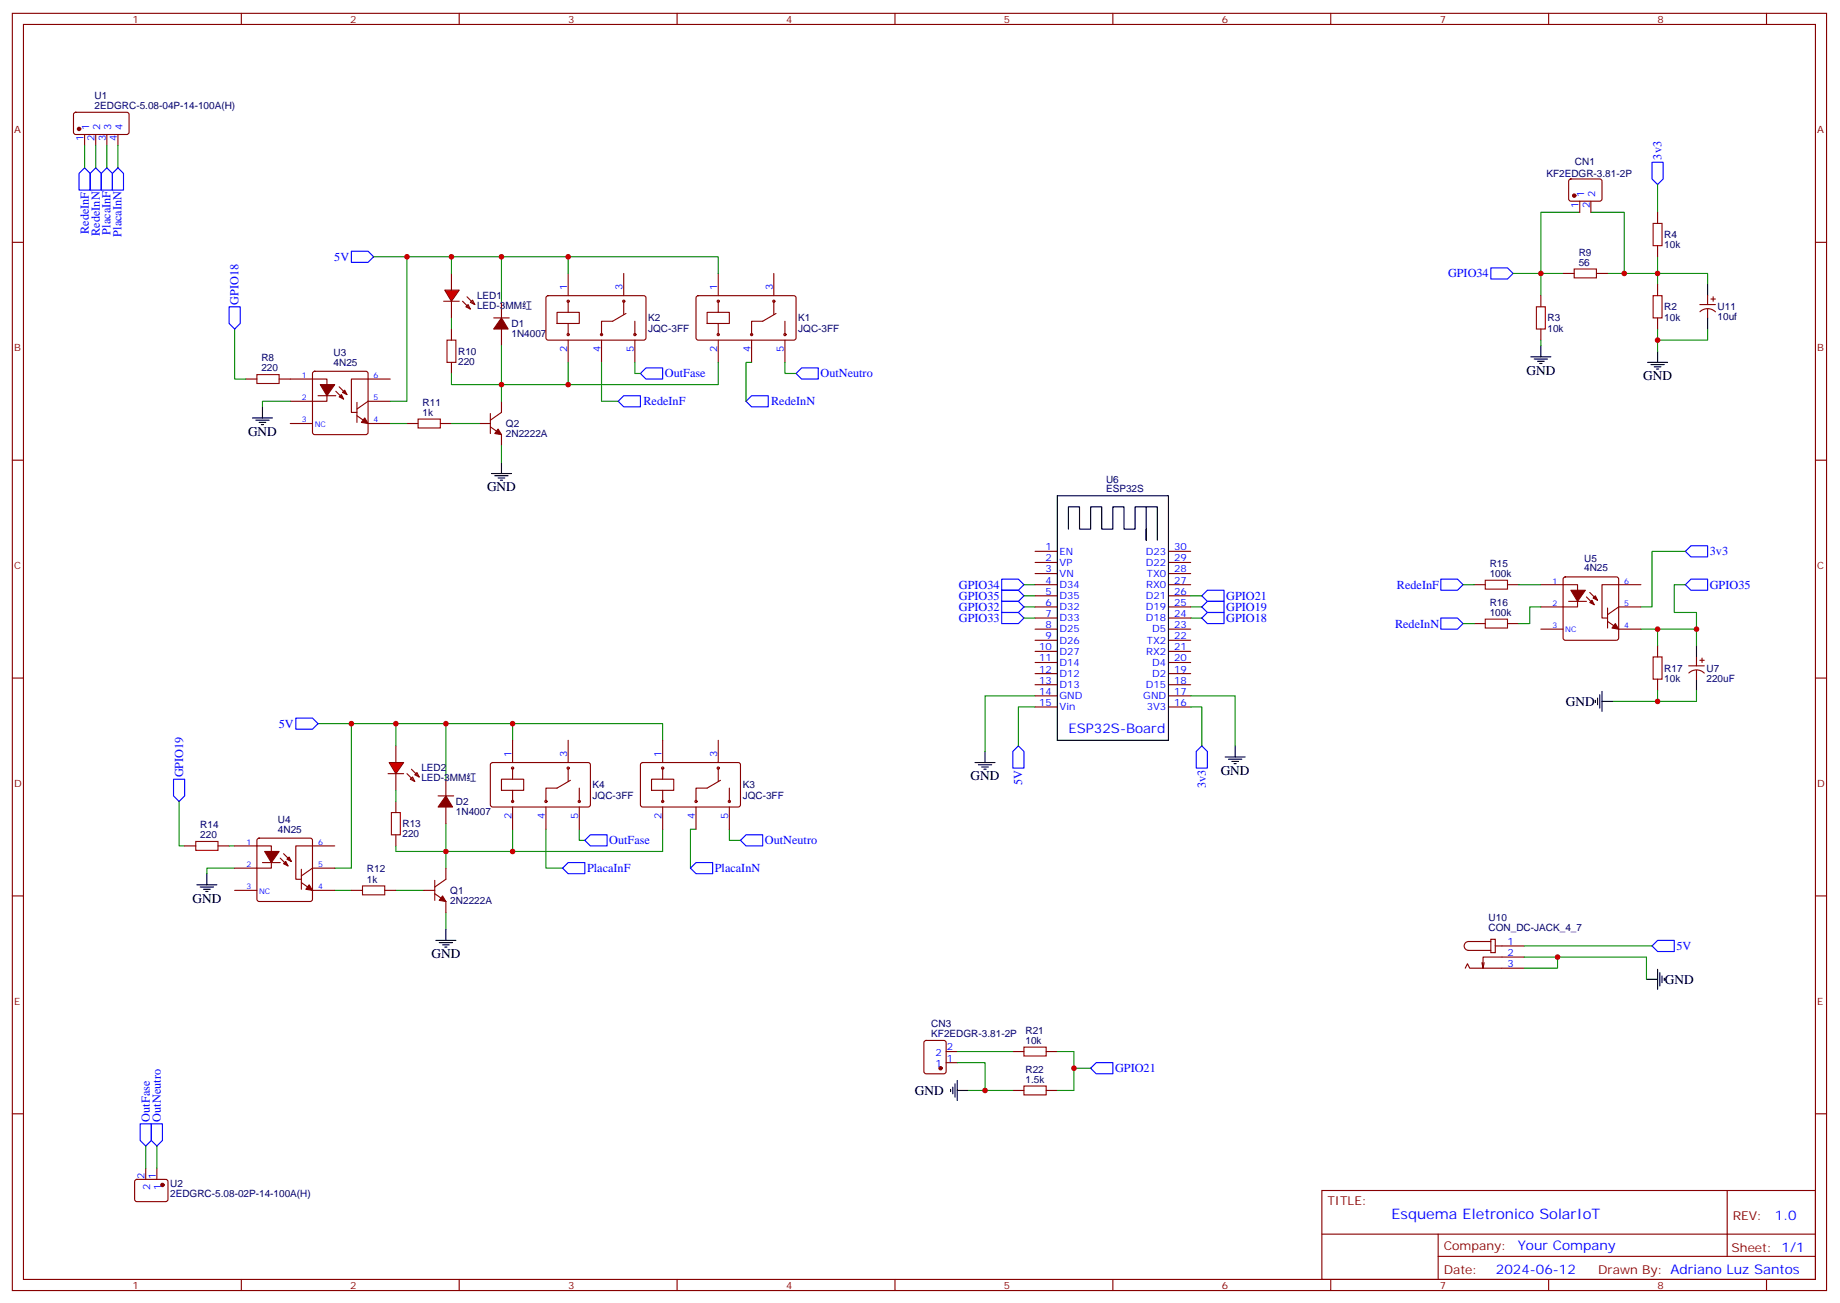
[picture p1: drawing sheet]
<svg xmlns="http://www.w3.org/2000/svg" width="584mm" height="414mm" viewBox="0 0 584 414" stroke-linecap="round" stroke-linejoin="round" font-family="sans-serif">
<g fill="none" stroke="#870000" stroke-width=".35">
<path d="M3.9 4.2h575.7v405.4h-575.7zM7.4 7.8h568.7v398.2h-568.7zM76.6 4.2v3.6M145.7 4.2v3.6M214.9 4.2v3.6M284 4.2v3.6M353.2 4.2v3.6M422.3 4.2v3.6M491.5 4.2v3.6M560.6 4.2v3.6M23.6 35.8l.4-.2 16.5 .1 .5 .6-.1 6-.6 .4-16.6-.1-.4-.6v-5.7zM26.8 42.7v3.5"/>
<path d="M30.4 42.7v3.5M33.9 42.7v3.5M37.4 42.7v3.5M498 57l.5-.2 9.5 .1 .4 .6-.1 5.9-.6 .5-9.5-.1-.4-.7v-5.6zM3.9 76.9h3.5M501.3 63.9v3.5M504.9 63.9v3.5M526 67.4v3.5M526 78v3.5M576.1 76.9h3.5M140.8 95.6h4.9M159.1 95.6v5.3"/>
<path d="M173.5 94l.5-.2 30.6 .1 .4 .6-.1 13-.6 .4h-30.6l-.5-.7v-12.7zM176.8 99.1h7v3.6h-7zM180.3 86.8v7M180.3 95.6v3.5M197.9 86.8v7M197.9 95.6v4.2M198.6 99.5l-4.2 2.5h-3.5v4.2M221.1 94l.5-.2 30.6 .1 .4 .6v13l-.7 .4h-30.6l-.4-.7v-12.7zM224.4 99.1h7.1v3.6h-7.1zM227.9 86.8v7M227.9 95.6v3.5M245.6 86.8v7"/>
<path d="M245.6 95.6v4.2M246.3 99.5l-4.3 2.5h-3.5v4.2M489 93.8v3.6M496 86.8h3.6M506.6 86.8h3.6M526 90.3v3.5M99.4 118l.5-.2h16.2l.5 .2 .2 .5v18.7l-.2 .5-.5 .2h-16.2l-.5-.2-.2-.5v-18.7zM143.3 104.4v3.5M143.3 115v3.5M156.7 100.9h4.9M159.1 104.4v5.3M180.3 102.7v3.5"/>
<path d="M180.3 107.9v7.1M190.9 107.9v7.1M201.5 102v4.2M201.5 107.9v7.1M227.9 102.7v3.5M227.9 107.9v7.1M238.5 107.9v7.1M249.1 102v4.2M249.1 107.9v7.1M489 104.4v3.5M526 100.9v3.5M78 120.3h3.5"/>
<path d="M88.6 120.3h15.2v7.1h-11.7M92.1 134.4h7.1M100.9 125.6h5.7M106.6 124.2l2.4 2.4M107.6 122.8l2.5 2.4M113.3 131.9l3.5 2.5h7.1M113.3 127.7v6.4M123.9 120.3h-12.4v10.6h1.8M123.9 127.4h-7.1l-3.5 2.4M129.2 134.4h3.5M139.7 134.4h3.6M152.1 134.4h3.5"/>
<path d="M155.6 135.5l3.5 2.4v3.6M155.6 131.2v6.4M159.1 127.4v3.5l-3.5 2.4M3.9 146h3.5M576.1 146h3.5M328.5 175h7M328.5 178.5h7M370.8 175h7.1M370.8 178.5h7.1M328.5 182h7M328.5 185.6h7M328.5 189.1h7"/>
<path d="M328.5 192.6h7M328.5 196.1h7M328.5 199.7h7M370.8 182h7.1M370.8 185.6h7.1M370.8 189.1h7.1M370.8 192.6h7.1M370.8 196.1h7.1M370.8 199.7h7.1M467.8 185.6h3.5M467.8 197.9h3.5M478.4 185.6h3.5"/>
<path d="M478.4 197.9h3.5M489 185.6h11.6v7h-11.6M489 199.7h7M496.3 183.3l.4-.2h16.3l.5 .2 .2 .5v18.7l-.3 .5-.4 .2h-16.3l-.5-.2-.2-.5v-18.7zM497.8 190.9h5.6M503.4 189.4l2.5 2.5M504.5 188l2.5 2.5M510.2 197.2l3.5 2.5h7M510.2 193v6.3M520.7 185.6h-12.3v10.5h1.8M520.7 192.6h-7l-3.5 2.5M3.9 215.2h3.5"/>
<path d="M328.5 203.2h7M328.5 206.7h7M328.5 210.3h7M328.5 213.8h7M328.5 217.3h7M370.8 203.2h7.1M370.8 206.7h7.1M370.8 210.3h7.1M370.8 213.8h7.1M370.8 217.3h7.1M526 205v3.5M526 215.5v3.6"/>
<path d="M535.9 211.3h4.9M535.9 213.6a3.5 3.5 0 0 1 5 0M538.4 208.5v2.8M538.4 212.7v2.8M539.4 209.5h1.4M540.1 208.8v1.5M576.1 215.2h3.5M162.7 234.9v7.1M180.3 234.9v7.1M210.3 234.9v7.1M227.9 234.9v7.1M328.5 220.8h7"/>
<path d="M328.5 224.4h7M370.8 220.8h7.1M370.8 224.4h7.1M139 252.6h5M141.5 247.3v5.3M141.5 256.1v5.3M155.8 242.2l.5-.2 30.6 .1 .5 .6-.1 13-.6 .4h-30.7l-.4-.7v-12.7zM159.1 247.3h7.1v3.5h-7.1zM162.7 243.8v3.5M162.7 250.8v3.6M162.7 256.1v7.1M173.2 256.1v7.1"/>
<path d="M180.3 243.8v4.2M181 247.6l-4.2 2.5h-3.6v4.3M183.8 250.1v4.3M183.8 256.1v7.1M203.5 242.2l.4-.2 30.7 .1 .4 .6-.1 13-.6 .4h-30.6l-.5-.7v-12.7zM206.8 247.3h7v3.5h-7zM210.3 243.8v3.5M210.3 250.8v3.6M210.3 256.1v7.1M220.9 256.1v7.1M227.9 243.8v4.2M228.6 247.6l-4.2 2.5h-3.5v4.3"/>
<path d="M231.5 250.1v4.3M231.5 256.1v7.1M58.6 268.5h3.5M69.2 268.5h3.5M74.5 268.5h11.6v7h-11.6M81.8 266.2l.4-.2h16.3l.5 .2 .2 .5v18.7l-.3 .5-.4 .2h-16.3l-.5-.2-.2-.5v-18.7zM83.3 273.8h5.6M88.9 272.3l2.5 2.5M90 270.9l2.5 2.5M95.6 275.9v6.3M106.2 268.5h-12.3v10.5h1.7M106.2 275.5h-7l-3.6 2.5"/>
<path d="M138 279.4v6.3M141.5 275.5v3.5l-3.5 2.5M3.9 284.3h3.5M74.5 282.6h7M95.6 280.1l3.6 2.5h7M111.5 282.6h3.5M122.1 282.6h3.5M134.4 282.6h3.6M138 283.6l3.5 2.5v3.5M473.1 298.1h1.4v4.2h-1.4zM473.1 298.8h-7a1.41 1.41 0 0 0-1.5 1.4 1.41 1.41 0 0 0 1.5 1.4h7M576.1 284.3h3.5"/>
<path d="M465 307.3l.7-1.4 .7 1.4h17.3M471 305.5l-.4 1.8M474.5 300.2h9.2M483.7 303.7h-13.1v3.6l-.3-1.8M293.4 330.4l.5-.2h5.6l.7 .4v9.5l-.4 .6-5.9 .1-.7-.5v-9.4zM300.2 337.3h3.6M300.2 333.7h3.6M321.4 333.7h3.5M332 333.7h3.5M3.9 353.5h3.5M321.4 346.1h3.5M332 346.1h3.5"/>
<path d="M576.1 353.5h3.5M43 374.5l.4-.2 9.5 .1 .4 .6-.1 5.9-.6 .5-9.4-.1-.5-.7v-5.6zM46.2 370.8v3.5M49.8 370.8v3.5M419.5 377.8h156.6v28.2h-156.6zM548.1 377.8v20.9M419.5 391.7h156.5M456.4 398.7h119.6M456.4 391.7v14.1M76.6 406v3.6M145.7 406v3.6M214.9 406v3.6"/>
<path d="M284 406v3.6M353.2 406v3.6M422.3 406v3.6M491.5 406v3.6M560.6 406v3.6"/>
<circle cx="180.3" cy="95.6" r=".35"/>
<circle cx="197.9" cy="95.6" r=".35"/>
<circle cx="227.9" cy="95.6" r=".35"/>
<circle cx="245.6" cy="95.6" r=".35"/>
<circle cx="180.3" cy="106.2" r=".35"/>
<circle cx="190.9" cy="106.2" r=".35"/>
<circle cx="201.5" cy="106.2" r=".35"/>
<circle cx="227.9" cy="106.2" r=".35"/>
<circle cx="238.5" cy="106.2" r=".35"/>
<circle cx="249.1" cy="106.2" r=".35"/>
<circle cx="162.7" cy="254.4" r=".35"/>
<circle cx="162.7" cy="243.8" r=".35"/>
<circle cx="173.2" cy="254.4" r=".35"/>
<circle cx="180.3" cy="243.8" r=".35"/>
<circle cx="183.8" cy="254.4" r=".35"/>
<circle cx="210.3" cy="254.4" r=".35"/>
<circle cx="210.3" cy="243.8" r=".35"/>
<circle cx="220.9" cy="254.4" r=".35"/>
<circle cx="227.9" cy="243.8" r=".35"/>
<circle cx="231.5" cy="254.4" r=".35"/>
</g>
<g fill="none" stroke="#00f" stroke-width=".35">
<path d="M25.1 55l1.7-1.7 1.8 1.7v5.3h-3.5zM28.6 55l1.8-1.7 1.7 1.7v5.3h-3.5zM32.1 55l1.8-1.7 1.8 1.7v5.3h-3.6zM35.7 55l1.7-1.7 1.8 1.7v5.3h-3.5zM524.3 51.5h3.5v5.3l-1.8 1.8-1.7-1.8zM111.5 79.7h5.3l1.8 1.8-1.8 1.8h-5.3zM72.7 97.4h3.5v5.3l-1.7 1.7-1.8-1.7zM473.1 85h5.3l1.8 1.8-1.8 1.7h-5.3zM205 116.8h5.3v3.5h-5.3l-1.8-1.8zM254.4 116.8h5.3v3.5h-5.3l-1.8-1.8zM197.9 125.6h5.3v3.5h-5.3l-1.7-1.7zM238.5 125.6h5.3v3.5h-5.3l-1.8-1.7z"/>
<path d="M536.6 173.2h5.3v3.5h-5.3l-1.8-1.7zM317.9 183.8h5.3l1.7 1.8-1.7 1.7h-5.3zM317.9 190.9h5.3l1.7 1.7-1.7 1.8h-5.3zM317.9 187.3h5.3l1.7 1.8-1.7 1.8h-5.3zM317.9 194.4h5.3l1.7 1.7-1.7 1.8h-5.3zM381.4 189.1l1.8-1.8h5.2v3.6h-5.2zM381.4 192.6l1.8-1.7h5.2v3.5h-5.2zM381.4 196.1l1.8-1.7h5.2v3.5h-5.2zM457.2 196.1h5.3l1.8 1.8-1.8 1.8h-5.3zM457.2 183.8h5.3l1.8 1.8-1.8 1.7h-5.3zM536.6 183.8h5.3v3.5h-5.3l-1.8-1.7zM93.9 227.9h5.3l1.7 1.8-1.7 1.7h-5.3z"/>
<path d="M321.4 238.5l1.8-1.8 1.7 1.8v5.3h-3.5zM381.4 236.7l1.8 1.8v5.3h-3.6v-5.3zM55.1 247.3h3.5v5.3l-1.8 1.8-1.7-1.8zM180.3 273.8h5.3v3.5h-5.3l-1.8-1.8zM185.6 266.7l1.8-1.8h5.3v3.6h-5.3zM219.1 275.5l1.8-1.7h5.3v3.5h-5.3zM235 266.7l1.7-1.8h5.3v3.6h-5.3zM524.3 300.2l1.7-1.8h5.3v3.6h-5.3zM346.1 339l1.8-1.7h5.3v3.5h-5.3zM44.5 356.7h3.5v5.2l-1.8 1.8-1.7-1.8zM48 356.7h3.5v5.2l-1.7 1.8-1.8-1.8z"/>
</g>
<g fill="none" stroke="#008700" stroke-width=".35">
<path d="M26.8 46.2v7.1M30.4 46.2v7.1M33.9 46.2v7.1M37.4 46.2v7.1M526 58.6v8.8M501.3 67.4h-12.3v26.4M504.9 67.4h10.5v19.4M118.6 81.5h61.7v5.3M129.2 81.5v45.9h-5.3M159.1 81.5v14.1M180.3 81.5h47.6v5.3M480.2 86.8h15.8"/>
<path d="M510.2 86.8h31.7v3.5M526 81.5v8.8M74.5 104.4v15.9h3.5M159.1 109.7v17.7M180.3 115v7.1h-21.2M190.9 115v12.4h5.3M201.5 115v3.5h1.7M227.9 115v7.1h-47.6M238.5 115h-1.8v12.4M249.1 115v3.5h3.5M489 107.9v1.8M526 104.4v7.1"/>
<path d="M541.9 104.4v3.5h-15.9M92.1 127.4h-8.8v1.7M123.9 134.4h5.3M143.3 134.4h8.8M159.1 141.5v5.3M534.8 175h-10.5v17.6h-3.6M324.9 185.6h3.6M324.9 192.6h3.6M324.9 189.1h3.6M324.9 196.1h3.6M377.9 192.6h3.5M377.9 189.1h3.5"/>
<path d="M377.9 196.1h3.5M464.3 185.6h3.5M464.3 197.9h3.5M481.9 185.6h7.1M489 192.6h-3.5v5.3h-3.6M520.7 199.7h5.3v5.3M526 199.7h12.4v5.3M534.8 185.6h-3.5v8.8h7.1v5.3M526 219.1v3.5M538.4 219.1v3.5h-26.5M100.9 229.7h61.8v5.2M111.5 229.7v45.8h-5.3"/>
<path d="M141.5 229.7v17.6M162.7 229.7h47.6v5.2M328.5 220.8h-15.9v17.7M328.5 224.4h-5.3v12.3M377.9 220.8h14.1v15.9M377.9 224.4h3.5v12.3M56.8 254.4v14.1h1.8M72.7 268.5h1.8M74.5 275.5h-8.8v1.8M141.5 261.4v8.8M162.7 263.2v7h-21.2v5.3M173.2 263.2v12.3h5.3"/>
<path d="M183.8 263.2v3.5h1.8M210.3 263.2v7h-47.6M220.9 263.2h-1.8v12.3M231.5 263.2v3.5h3.5M106.2 282.6h5.3M125.6 282.6h8.8M141.5 289.6v5.3M483.7 303.7h38.8v7.1M483.7 300.2h40.6M494.3 303.7v3.6h-10.6M303.8 337.3h8.8v8.8h8.8M303.8 333.7h17.6"/>
<path d="M335.5 333.7h5.3v12.4h-5.3M340.8 339h5.3M307.3 346.1h5.3M46.2 363.7v7.1M49.8 363.7v7.1"/>
</g>
<g fill="none" stroke="#000" stroke-width=".35">
<path d="M485.8 113.2h6.4M486.9 113.9h4.2M487.9 114.7h2.1M488.6 115.4h.7M489 109.7v3.5M522.9 115h6.3M523.9 115.7h4.2M525 116.4h2.1M525.7 117.1h.7M526 111.5v3.5M80.1 132.6h6.4M81.2 133.3h4.2"/>
<path d="M82.2 134.1h2.1M82.9 134.8h.7M83.3 129.1v3.5M156 150.3h6.3M157 151h4.3M158.1 151.7h2.1M158.8 152.4h.7M159.1 146.8v3.5M335.5 157.3h35.3v77.6h-35.3zM339.1 167.9v-7h3.5v7h3.5v-7h3.5v7h3.6v-7h3.5v7h3.5v-7h3.5v10.5v-3.5M363.7 160.9h3.6v10.5M508.4 219.4v6.4"/>
<path d="M538.4 205v3.5M538.4 215.5v3.6M312.6 238.5v3.5M392 236.7v3.5M506.3 222.2v.8M507 221.5v2.2M507.7 220.5v4.2M508.4 222.6h3.5M309.4 242h6.4M310.5 242.7h4.2M311.5 243.4h2.2M312.2 244.1h.7"/>
<path d="M388.8 240.2h6.3M389.9 240.9h4.2M390.9 241.7h2.1M391.6 242.4h.7M65.7 277.3v3.5M62.5 280.8h6.3M63.5 281.5h4.3M64.6 282.2h2.1M65.3 282.9h.7M138.3 298.4h6.4M139.4 299.2h4.2M140.4 299.9h2.2"/>
<path d="M141.5 294.9v3.5M141.1 300.6h.8M522.5 310.8h3.5M526 307.6v6.4M526.7 308.7v4.2M527.4 309.7v2.2M528.1 310.4v.7M301.7 345.7v.7M302.4 345v2.1M303.1 344v4.2M303.8 346.1h3.5M303.8 342.9v6.3"/>
</g>
<g fill="none" stroke="#a10000" stroke-width=".35">
<path d="M524.6 70.9h2.8v7.1h-2.8zM487.6 97.4h2.8v7h-2.8zM499.6 85.4h7v2.8h-7zM524.6 93.8h2.8v7.1h-2.8zM81.5 118.9h7.1v2.8h-7.1zM141.9 107.9h2.8v7.1h-2.8zM132.7 133h7v2.8h-7zM471.3 184.1h7.1v2.9h-7.1zM471.3 196.5h7.1v2.8h-7.1zM524.6 208.5h2.8v7h-2.8zM62.1 267.1h7.1v2.8h-7.1zM115 281.2h7.1v2.8h-7.1z"/>
<path d="M324.9 332.3h7.1v2.8h-7.1zM324.9 344.7h7.1v2.8h-7.1z"/>
</g>
<g fill="#870000" stroke="#870000" stroke-width=".35">
<path d="M115.7 132.6l1.1 1.8-2.1-.3z"/>
<path d="M108.3 125.2l.7 1.4-1.4-.7z"/>
<path d="M108.7 124.5l.7-.7 .7 1.4z"/>
<path d="M101.6 122.1h4.6l-2.4 3.5z"/>
<path d="M159.1 100.9l2.2 3.5h-4.6z"/>
<path d="M158.1 136.2l1 1.7-2.1-.3z"/>
<path d="M140.4 284.3l1.1 1.8-2.1-.4z"/>
<path d="M141.5 252.6l2.1 3.5h-4.6z"/>
<path d="M98.1 280.8l1.1 1.8-2.2-.4z"/>
<path d="M90 274.1l.7-.7 .7 1.4z"/>
<path d="M91.1 272.7l.7-.7 .7 1.4z"/>
<path d="M84 270.2h4.6l-2.5 3.6z"/>
<path d="M512.6 197.9l1.1 1.8-2.1-.4z"/>
<path d="M504.5 191.2l.7-.7 .7 1.4z"/>
<path d="M505.6 189.8l.7-.7 .7 1.4z"/>
<path d="M498.5 187.3h4.6l-2.5 3.6z"/>
<circle cx="499.6" cy="62.1" r=".53"/>
<circle cx="25.1" cy="40.9" r=".53"/>
<circle cx="51.5" cy="376.1" r=".53"/>
<circle cx="298.5" cy="339" r=".53"/>
</g>
<path d="M141.1 92.1h4.6l-2.4 3.5z" fill="#f00" stroke="#870000" stroke-width=".35"/>
<path d="M143.3 86.8v5.3M143.3 95.6v5.3M146.8 95.6l2.5 2.5M147.8 97.4l.8-.7 .7 1.4zM148.2 94.2l2.5 2.5M149.3 96l.7-.8 .7 1.5zM123.2 245.5h4.9M125.6 254.4v3.5M125.6 264.9v3.6" fill="none" stroke="#870000" stroke-width=".35"/>
<path d="M143.3 81.5v5.3M143.3 118.5v3.6h15.8M143.3 100.9v3.5" fill="none" stroke="#008700" stroke-width=".35"/>
<path d="M124.2 257.9h2.8v7h-2.8z" fill="none" stroke="#a10000" stroke-width=".35"/>
<path d="M123.5 242h4.6l-2.5 3.5z" fill="#f00" stroke="#870000" stroke-width=".35"/>
<path d="M539.4 96.7h5M539.5 98.9a3.5 3.5 0 0 1 4.9 .1M541.9 93.8v2.9M541.9 98.1v2.8M543 94.9h1.4M543.7 94.2v1.4M125.6 236.7v5.3M125.6 245.5v5.3M129.2 245.5l2.4 2.5M130.2 247.3l.7-.7 .7 1.4zM130.6 244.1l2.4 2.5M131.6 245.9l.7-.7 .7 1.4z" fill="none" stroke="#870000" stroke-width=".35"/>
<path d="M125.6 229.7v7M125.6 250.8v3.6M125.6 268.5v1.7h15.9" fill="none" stroke="#008700" stroke-width=".35"/>
<path d="M541.9 90.3v3.5M541.9 100.9v3.5" fill="none" stroke="#000" stroke-width=".35"/>
<g fill="#c00">
<circle cx="515.4" cy="86.8" r=".88"/>
<circle cx="526" cy="86.8" r=".88"/>
<circle cx="489" cy="86.8" r=".88"/>
<circle cx="526" cy="107.9" r=".88"/>
<circle cx="159.1" cy="81.5" r=".88"/>
<circle cx="129.2" cy="81.5" r=".88"/>
<circle cx="111.5" cy="229.7" r=".88"/>
<circle cx="141.5" cy="229.7" r=".88"/>
<circle cx="162.7" cy="229.7" r=".88"/>
<circle cx="162.7" cy="270.2" r=".88"/>
<circle cx="180.3" cy="81.5" r=".88"/>
<circle cx="180.3" cy="122.1" r=".88"/>
<circle cx="526" cy="199.7" r=".88"/>
<circle cx="526" cy="222.6" r=".88"/>
<circle cx="538.4" cy="199.7" r=".88"/>
<circle cx="312.6" cy="346.1" r=".88"/>
<circle cx="340.8" cy="339" r=".88"/>
<circle cx="159.1" cy="122.1" r=".88"/>
<circle cx="141.5" cy="270.2" r=".88"/>
<circle cx="494.3" cy="303.7" r=".88"/>
<circle cx="143.3" cy="81.5" r=".88"/>
<circle cx="125.6" cy="229.7" r=".88"/>
</g>
<text font-size="4.6" fill="#00f" x="441.6" y="386.9">Esquema Eletronico SolarIoT</text>
<g font-size="4.2">
<text x="484.4" y="118.9">GND</text>
<text x="521.4" y="120.6">GND</text>
<text x="78.7" y="138.3">GND</text>
<text x="154.6" y="155.9">GND</text>
<text x="496.9" y="224">GND</text>
<text x="387.4" y="245.9">GND</text>
<text x="308" y="247.6">GND</text>
<text x="61.1" y="286.5">GND</text>
<text x="136.9" y="304.1">GND</text>
<text x="528.3" y="312.2">GND</text>
<text x="290.4" y="347.5">GND</text>
</g>
<g font-size="4.2" fill="#00f">
<text x="339.1" y="232.7">ESP32S-Board</text>
<text x="563.3" y="387.1">1.0</text>
<text x="481.7" y="396.6">Your Company</text>
<text x="474.7" y="404.5">2024-06-12</text>
</g>
<g font-size="3.9" fill="#00f">
<text x="527.3" y="50.6" transform="rotate(-90 527.3 50.6)">3v3</text>
<text x="28.2" y="74.2" transform="rotate(-90 28.2 74.2)">RedeInF</text>
<text x="31.7" y="74.8" transform="rotate(-90 31.7 74.8)">RedeInN</text>
<text x="35.1" y="74.4" transform="rotate(-90 35.1 74.4)">PlacaInF</text>
<text x="38.6" y="75.1" transform="rotate(-90 38.6 75.1)">PlacaInN</text>
<text x="106.1" y="82.7">5V</text>
<text x="459.5" y="87.9">GPIO34</text>
<text x="75.7" y="96.7" transform="rotate(-90 75.7 96.7)">GPIO18</text>
<text x="211" y="119.8">OutFase</text>
<text x="260.4" y="119.8">OutNeutro</text>
<text x="204.2" y="128.6">RedeInF</text>
<text x="244.7" y="128.7">RedeInN</text>
<text x="542.6" y="176.3">3v3</text>
<text x="304.3" y="186.8">GPIO34</text>
<text x="304.3" y="190.3">GPIO35</text>
<text x="389.1" y="190.3">GPIO21</text>
<text x="443.3" y="186.9">RedeInF</text>
<text x="542.6" y="186.9">GPIO35</text>
<text x="304.3" y="193.9">GPIO32</text>
<text x="304.3" y="197.4">GPIO33</text>
<text x="389.1" y="193.9">GPIO19</text>
<text x="389.1" y="197.4">GPIO18</text>
<text x="442.7" y="199.2">RedeInN</text>
<text x="88.4" y="230.9">5V</text>
<text x="58.1" y="246.7" transform="rotate(-90 58.1 246.7)">GPIO19</text>
<text x="324.4" y="249.1" transform="rotate(-90 324.4 249.1)">5V</text>
<text x="382.6" y="250.1" transform="rotate(-90 382.6 250.1)">3v3</text>
<text x="193.4" y="268">OutFase</text>
<text x="242.7" y="268">OutNeutro</text>
<text x="186.3" y="276.8">PlacaInF</text>
<text x="226.8" y="276.8">PlacaInN</text>
<text x="532" y="301.6">5V</text>
<text x="353.9" y="340.3">GPIO21</text>
<text x="47.5" y="356" transform="rotate(-90 47.5 356)">OutFase</text>
<text x="51" y="356" transform="rotate(-90 51 356)">OutNeutro</text>
</g>
<g font-size="3.9" fill="#800">
<text x="421.3" y="382.4">TITLE:</text>
<text x="549.9" y="387.1">REV:</text>
<text x="458.2" y="396.6">Company:</text>
<text x="549.5" y="397.2">Sheet: 1/1</text>
<text x="458.2" y="404.3">Date:</text>
<text x="507.2" y="404.4">Drawn By: Adriano Luz Santos</text>
</g>
<g font-size="3.2" fill="#800">
<text x="42" y="7.2">1</text>
<text x="111.2" y="7.2">2</text>
<text x="180.3" y="7.2">3</text>
<text x="249.4" y="7.2">4</text>
<text x="318.6" y="7.2">5</text>
<text x="387.7" y="7.2">6</text>
<text x="456.9" y="7.2">7</text>
<text x="526" y="7.2">8</text>
<text x="4.4" y="42.3">A</text>
<text x="576.7" y="42.3">A</text>
<text x="4.4" y="111.5">B</text>
<text x="576.7" y="111.5">B</text>
<text x="4.4" y="180.6">C</text>
<text x="576.7" y="180.6">C</text>
<text x="4.4" y="249.8">D</text>
<text x="576.7" y="249.8">D</text>
<text x="4.4" y="318.9">E</text>
<text x="576.7" y="318.9">E</text>
<text x="42" y="409">1</text>
<text x="111.2" y="409">2</text>
<text x="180.3" y="409">3</text>
<text x="249.4" y="409">4</text>
<text x="318.6" y="409">5</text>
<text x="387.7" y="409">6</text>
<text x="456.9" y="409">7</text>
<text x="526" y="409">8</text>
</g>
<g font-size="3.2" fill="#000080">
<text x="30" y="34.6">2EDGRC-5.08-04P-14-100A(H)</text>
<text x="30" y="31.4">U1</text>
<text x="499.8" y="52.5">CN1</text>
<text x="490.7" y="56.2">KF2EDGR-3.81-2P</text>
<text x="528.1" y="75.6">R4</text>
<text x="501" y="81.1">R9</text>
<text x="528.1" y="78.8">10k</text>
<text x="501" y="84.3">56</text>
<text x="151.4" y="94.9">LED1</text>
<text x="151.4" y="98.1">LED-3MM红</text>
<text x="528.1" y="101.7">10k</text>
<text x="528.1" y="98.5">R2</text>
<text x="545.1" y="101.7">10uf</text>
<text x="545.1" y="98.5">U11</text>
<text x="162.3" y="107">1N4007</text>
<text x="162.3" y="103.8">D1</text>
<text x="205.7" y="105.3">JQC-3FF</text>
<text x="205.7" y="102">K2</text>
<text x="253.3" y="105.3">JQC-3FF</text>
<text x="253.3" y="102">K1</text>
<text x="491.1" y="105.3">10k</text>
<text x="491.1" y="102">R3</text>
<text x="105.9" y="113.1">U3</text>
<text x="145.4" y="112.6">R10</text>
<text x="82.9" y="117.8">220</text>
<text x="82.9" y="114.6">R8</text>
<text x="105.9" y="116.1">4N25</text>
<text x="145.4" y="115.8">220</text>
<text x="134.1" y="131.9">1k</text>
<text x="134.1" y="128.7">R11</text>
<text x="160.5" y="135.5">Q2</text>
<text x="160.5" y="138.8">2N2222A</text>
<text x="351" y="153.2">U6</text>
<text x="351" y="156.3">ESP32S</text>
<text x="472.8" y="180">R15</text>
<text x="502.7" y="178.4">U5</text>
<text x="472.8" y="183.1">100k</text>
<text x="502.7" y="181.3">4N25</text>
<text x="472.8" y="195.4">100k</text>
<text x="472.8" y="192.3">R16</text>
<text x="528.1" y="213.2">R17</text>
<text x="541.6" y="213.2">U7</text>
<text x="528.1" y="216.3">10k</text>
<text x="541.6" y="216.3">220uF</text>
<text x="133.7" y="244.8">LED2</text>
<text x="133.7" y="248">LED-3MM红</text>
<text x="188.1" y="250.2">K4</text>
<text x="235.7" y="250.2">K3</text>
<text x="144.7" y="255.5">D2</text>
<text x="188.1" y="253.4">JQC-3FF</text>
<text x="235.7" y="253.4">JQC-3FF</text>
<text x="63.5" y="262.8">R14</text>
<text x="88.2" y="261.3">U4</text>
<text x="127.7" y="262.6">R13</text>
<text x="144.7" y="258.7">1N4007</text>
<text x="63.5" y="266">220</text>
<text x="88.2" y="264.2">4N25</text>
<text x="127.7" y="265.7">220</text>
<text x="116.5" y="280.1">1k</text>
<text x="116.5" y="276.9">R12</text>
<text x="142.9" y="286.9">2N2222A</text>
<text x="142.9" y="283.7">Q1</text>
<text x="472.4" y="292.3">U10</text>
<text x="472.4" y="295.5">CON_DC-JACK_4_7</text>
<text x="295.5" y="329.1">KF2EDGR-3.81-2P</text>
<text x="295.5" y="326">CN3</text>
<text x="325.5" y="328.1">R21</text>
<text x="325.5" y="331.3">10k</text>
<text x="325.5" y="340.5">R22</text>
<text x="325.5" y="343.6">1.5k</text>
<text x="54" y="376.6">U2</text>
<text x="54" y="380">2EDGRC-5.08-02P-14-100A(H)</text>
</g>
<g font-size="3.2" fill="#00f">
<text x="28.3" y="41.4" transform="rotate(-90 28.3 41.4)">1</text>
<text x="31.8" y="41.4" transform="rotate(-90 31.8 41.4)">2</text>
<text x="35.3" y="41.4" transform="rotate(-90 35.3 41.4)">3</text>
<text x="38.8" y="41.4" transform="rotate(-90 38.8 41.4)">4</text>
<text x="26.5" y="44.9" transform="rotate(-90 26.5 44.9)">1</text>
<text x="30" y="44.9" transform="rotate(-90 30 44.9)">2</text>
<text x="33.5" y="44.9" transform="rotate(-90 33.5 44.9)">3</text>
<text x="37.1" y="44.9" transform="rotate(-90 37.1 44.9)">4</text>
<text x="502.7" y="62.5" transform="rotate(-90 502.7 62.5)">1</text>
<text x="506.3" y="62.5" transform="rotate(-90 506.3 62.5)">2</text>
<text x="501" y="66" transform="rotate(-90 501 66)">1</text>
<text x="504.5" y="66" transform="rotate(-90 504.5 66)">2</text>
<text x="180" y="92.1" transform="rotate(-90 180 92.1)">1</text>
<text x="197.6" y="92.1" transform="rotate(-90 197.6 92.1)">3</text>
<text x="227.6" y="92.1" transform="rotate(-90 227.6 92.1)">1</text>
<text x="245.2" y="92.1" transform="rotate(-90 245.2 92.1)">3</text>
<text x="180" y="111.7" transform="rotate(-90 180 111.7)">2</text>
<text x="190.5" y="111.7" transform="rotate(-90 190.5 111.7)">4</text>
<text x="201.1" y="111.7" transform="rotate(-90 201.1 111.7)">5</text>
<text x="227.6" y="111.7" transform="rotate(-90 227.6 111.7)">2</text>
<text x="238.2" y="111.7" transform="rotate(-90 238.2 111.7)">4</text>
<text x="248.7" y="111.7" transform="rotate(-90 248.7 111.7)">5</text>
<text x="331.7" y="174.6">1</text>
<text x="331.7" y="178.2">2</text>
<text x="336.2" y="176">EN</text>
<text x="336.2" y="179.6">VP</text>
<text x="363.6" y="179.6">D22</text>
<text x="363.6" y="176">D23</text>
<text x="372.6" y="178.2">29</text>
<text x="372.6" y="174.6">30</text>
<text x="331.7" y="181.7">3</text>
<text x="331.7" y="185.2">4</text>
<text x="336.2" y="183.1">VN</text>
<text x="364" y="183.1">TX0</text>
<text x="372.6" y="185.2">27</text>
<text x="372.6" y="181.7">28</text>
<text x="331.7" y="188.7">5</text>
<text x="336.2" y="186.6">D34</text>
<text x="336.2" y="190.1">D35</text>
<text x="363.6" y="190.1">D21</text>
<text x="363.7" y="186.6">RX0</text>
<text x="372.6" y="188.7">26</text>
<text x="331.7" y="192.3">6</text>
<text x="331.7" y="195.8">7</text>
<text x="336.2" y="193.7">D32</text>
<text x="336.2" y="197.2">D33</text>
<text x="363.6" y="197.2">D18</text>
<text x="363.6" y="193.7">D19</text>
<text x="372.6" y="195.8">24</text>
<text x="372.6" y="192.3">25</text>
<text x="331.7" y="199.3">8</text>
<text x="331.7" y="202.8">9</text>
<text x="336.2" y="200.7">D25</text>
<text x="365.6" y="200.7">D5</text>
<text x="372.6" y="202.8">22</text>
<text x="372.6" y="199.3">23</text>
<text x="329.7" y="206.4">10</text>
<text x="329.7" y="209.9">11</text>
<text x="336.2" y="204.3">D26</text>
<text x="336.2" y="207.8">D27</text>
<text x="363.7" y="207.8">RX2</text>
<text x="364" y="204.3">TX2</text>
<text x="372.6" y="209.9">20</text>
<text x="372.6" y="206.4">21</text>
<text x="329.7" y="213.4">12</text>
<text x="336.2" y="211.3">D14</text>
<text x="336.2" y="214.8">D12</text>
<text x="365.6" y="214.8">D2</text>
<text x="365.6" y="211.3">D4</text>
<text x="372.6" y="213.4">19</text>
<text x="329.7" y="217">13</text>
<text x="329.7" y="220.5">14</text>
<text x="336.2" y="218.4">D13</text>
<text x="336.2" y="221.9">GND</text>
<text x="362.8" y="221.9">GND</text>
<text x="363.6" y="218.4">D15</text>
<text x="372.6" y="220.5">17</text>
<text x="372.6" y="217">18</text>
<text x="329.7" y="224">15</text>
<text x="336.2" y="225.4">Vin</text>
<text x="363.9" y="225.4">3V3</text>
<text x="372.6" y="224">16</text>
<text x="162.3" y="240.2" transform="rotate(-90 162.3 240.2)">1</text>
<text x="180" y="240.2" transform="rotate(-90 180 240.2)">3</text>
<text x="209.9" y="240.2" transform="rotate(-90 209.9 240.2)">1</text>
<text x="227.6" y="240.2" transform="rotate(-90 227.6 240.2)">3</text>
<text x="162.3" y="259.9" transform="rotate(-90 162.3 259.9)">2</text>
<text x="172.9" y="259.9" transform="rotate(-90 172.9 259.9)">4</text>
<text x="183.5" y="259.9" transform="rotate(-90 183.5 259.9)">5</text>
<text x="209.9" y="259.9" transform="rotate(-90 209.9 259.9)">2</text>
<text x="220.5" y="259.9" transform="rotate(-90 220.5 259.9)">4</text>
<text x="231.1" y="259.9" transform="rotate(-90 231.1 259.9)">5</text>
<text x="478.4" y="299.9">1</text>
<text x="478.4" y="303.4">2</text>
<text x="478.4" y="306.9">3</text>
<text x="296.9" y="335.1">2</text>
<text x="300.4" y="333.4">2</text>
<text x="296.9" y="338.7">1</text>
<text x="300.4" y="336.9">1</text>
<text x="45.9" y="374.1" transform="rotate(-90 45.9 374.1)">2</text>
<text x="47.7" y="377.6" transform="rotate(-90 47.7 377.6)">2</text>
<text x="49.4" y="374.1" transform="rotate(-90 49.4 374.1)">1</text>
<text x="51.2" y="377.6" transform="rotate(-90 51.2 377.6)">1</text>
</g>
<g font-size="2.5" fill="#00f">
<text x="95.8" y="119.9">1</text>
<text x="118.6" y="119.9">6</text>
<text x="95.8" y="127">2</text>
<text x="118.6" y="127">5</text>
<text x="95.8" y="134.1">3</text>
<text x="99.9" y="135.5">NC</text>
<text x="118.6" y="134.1">4</text>
<text x="492.7" y="185.2">1</text>
<text x="515.4" y="185.2">6</text>
<text x="492.7" y="192.3">2</text>
<text x="515.4" y="192.3">5</text>
<text x="492.7" y="199.3">3</text>
<text x="496.7" y="200.7">NC</text>
<text x="515.4" y="199.3">4</text>
<text x="78.2" y="268.1">1</text>
<text x="100.9" y="268.1">6</text>
<text x="78.2" y="275.2">2</text>
<text x="100.9" y="275.2">5</text>
<text x="78.2" y="282.2">3</text>
<text x="82.2" y="283.6">NC</text>
<text x="100.9" y="282.2">4</text>
</g>
</svg>
